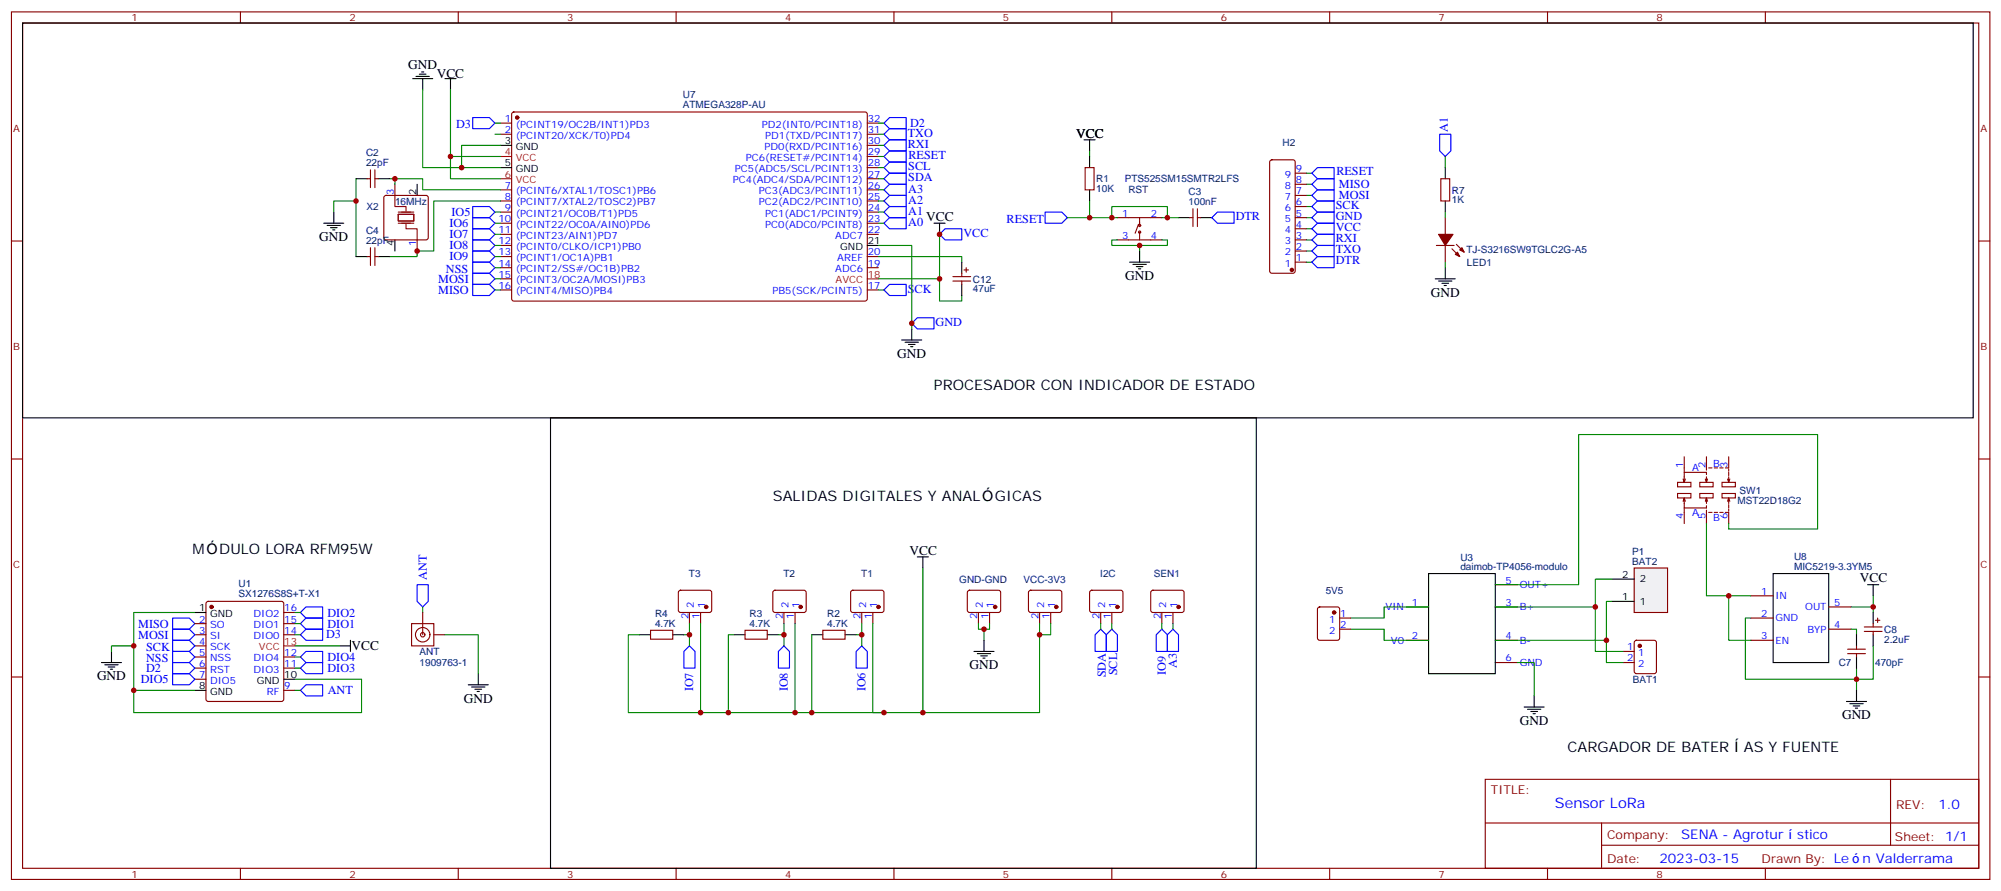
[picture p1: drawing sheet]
<svg xmlns="http://www.w3.org/2000/svg" width="635mm" height="283mm" viewBox="0 0 635 283" stroke-linecap="round" stroke-linejoin="round" font-family="sans-serif">
<g fill="none" stroke="#870000" stroke-width=".35">
<path d="M3.6 3.8h628v275.1h-628zM7.2 7.3h620.9v268.1h-620.9zM76.3 3.8v3.5M145.5 3.8v3.5M214.6 3.8v3.5M283.7 3.8v3.5M352.9 3.8v3.5M422 3.8v3.5M491.2 3.8v3.5M560.3 3.8v3.5M158.9 39.1h3.5M162.6 35.7l.5-.2 111.7 .1 .5 .6-.1 58.9-.6 .4-111.8-.1-.4-.6v-58.6z"/>
<path d="M275.3 39.1h3.5M116.5 56.7h1.1M117.6 53.9v5.6M119 56.7h1.1M119 53.9v5.6M125.3 58.5v3.5M158.9 42.6h3.5M275.3 42.6h3.5M275.3 56.7h3.5M275.3 53.2h3.5M275.3 49.6h3.5M275.3 46.1h3.5"/>
<path d="M344.4 53.2h2.8v7h-2.8zM403.2 50.9l.5-.2h6.7l.5 .2 .2 .5v34.6l-.2 .5-.5 .2h-6.7l-.5-.3-.2-.4v-34.6zM411.1 58.5h3.5M411.1 54.9h3.5M3.6 76.4h3.6M117.6 78.6v5.6M119 78.6v5.6M122 62.2l.5-.2h12.7l.5 .2 .2 .5v12.7l-.2 .5-.5 .2h-12.7l-.5-.2-.2-.5v-12.7zM132.4 76.1v3.5M158.9 60.2h3.5M158.9 63.7h3.5M158.9 67.3h3.5"/>
<path d="M158.9 70.8h3.5M158.9 74.3h3.5M158.9 77.9h3.5M275.3 60.2h3.5M275.3 63.7h3.5M275.3 67.3h3.5M275.3 70.8h3.5M275.3 74.3h3.5M354.6 76.1h14.2M354.6 69h14.2M361.4 71.2l-1.1 2.8M361.7 69v2.5"/>
<path d="M361.7 73.6v2.5M377.6 69h1M378.6 66.2v5.7M380 69h1.1M380 66.2v5.7M411.1 79.6h3.5M411.1 76.1h3.5M411.1 72.6h3.5M411.1 69h3.5M411.1 65.5h3.5M411.1 62h3.5M628.1 76.4h3.5"/>
<path d="M116.5 81.4h1.1M119 81.4h1.1M158.9 81.4h3.5M158.9 84.9h3.5M158.9 88.4h3.5M158.9 92h3.5M275.3 81.4h3.5M275.3 84.9h3.5M275.3 92h3.5M302.4 87.7h5.7M302.4 89.1h5.7M305.3 86.7v1"/>
<path d="M305.3 89.1v1.1M306 85.6h1.4M306.7 84.9v1.4M411.1 83.1h3.5M3.6 145.6h3.6M532.4 156.5h4.3v1.4h-4.3zM532.4 153h4.3v1.4h-4.3zM534.2 159l.4-1.1v3.2h7v-.7M534.6 144.9v4.9M534.6 157.9l.3 1.1M534.9 151.9l-.3 1.1M539.5 156.5h4.2v1.4h-4.2z"/>
<path d="M539.5 153h4.2v1.4h-4.2zM541.3 159l.3-1.1v1.8M541.6 150.5v-.7h-7v3.2l-.4-1.1M541.6 151.2v1.8l-.3-1.1M541.6 144.9v4.2M541.6 157.9l.4 1.1M542 151.9l-.4 1.1M542.3 148.4h1.1M544.1 148.4h1M545.9 148.4h1M546.6 156.5h4.2v1.4h-4.2zM546.6 153h4.2v1.4h-4.2z"/>
<path d="M548.3 159l.4-1.1v1.8M548.7 151.2v1.8l-.4-1.1M548.7 144.9v3.5h-1.1M548.7 148.8v.7M548.7 149.8v1.1M548.7 157.9l.3 1.1M549 151.9l-.3 1.1M628.1 145.6h3.5M534.6 161.1v5M541.6 161.8v4.3M542.3 162.5h1.1M544.1 162.5h1"/>
<path d="M545.9 162.5h1M547.6 162.5h1.1v3.6M548.7 160.1v1M548.7 161.5v.7M61.8 197.8h3.6M65.6 191l.5-.3h23.3l.5 .3 .2 .5v30.3l-.3 .5-.4 .2h-23.3l-.5-.2-.2-.5v-30.3zM90.1 197.8h3.5M90.1 194.3h3.5M130.6 197.8h7.1v7.1h-7.1zM134.2 194.3v7M206.5 199.9h7v2.8h-7zM215.5 187.4l.5-.2 9.5 .1 .4 .6-.1 5.9-.6 .5-9.5-.1-.4-.6v-5.7z"/>
<path d="M218.8 194.3v3.5M222.4 194.3v3.5M236.5 199.9h7v2.8h-7zM245.5 187.4l.5-.2 9.4 .1 .5 .6-.1 5.9-.6 .5-9.5-.1-.4-.6v-5.7zM248.8 194.3v3.5M252.3 194.3v3.5M261.2 199.9h7v2.8h-7zM270.2 187.4l.5-.2 9.4 .1 .5 .6-.1 5.9-.6 .5-9.5-.1-.4-.6v-5.7zM273.5 194.3v3.5M277 194.3v3.5M307.3 187.4l.4-.2 9.5 .1 .4 .6-.1 5.9-.6 .5-9.4-.1-.5-.6v-5.7zM310.6 194.3v3.5"/>
<path d="M314.1 194.3v3.5M326.7 187.4l.4-.2 9.5 .1 .4 .6-.1 5.9-.6 .5-9.4-.1-.5-.6v-5.7zM330 194.3v3.5M333.5 194.3v3.5M346.1 187.4l.4-.2 9.5 .1 .4 .6-.1 5.9-.6 .5-9.4-.1-.5-.6v-5.7zM349.4 194.3v3.5M352.9 194.3v3.5M365.5 187.4l.4-.2 9.5 .1 .4 .6-.1 5.9-.6 .5-9.4-.1-.5-.6v-5.7zM368.8 194.3v3.5M372.3 194.3v3.5M446.4 192.5h7M474.6 192.5h7"/>
<path d="M474.6 185.5h7M3.6 214.7h3.6M61.8 201.3h3.6M61.8 204.9h3.6M61.8 208.4h3.6M61.8 211.9h3.6M61.8 215.4h3.6M90.1 201.3h3.5M90.1 208.4h3.5M90.1 211.9h3.5M90.1 219h3.5M137.7 201.3h3.5"/>
<path d="M446.4 203.1h7M474.6 203.1h7M474.6 210.1h7M515.2 210.1h3.5M515.2 206.6h3.5M518.9 203.3l.5-.2h5.6l.7 .4v9.5l-.4 .6-5.9 .1-.7-.5v-9.4zM628.1 214.7h3.5M471.4 247.2h156.7v28.2h-156.7zM600 247.2l.1 20.9M76.3 275.4v3.5M145.5 275.4v3.5M214.6 275.4v3.5"/>
<path d="M283.7 275.4v3.5M352.9 275.4v3.5M422 275.4v3.5M471.5 261h156.4M491.2 275.4v3.5M508.3 268.1h119.6M508.3 261v14.1M560.3 275.4v3.5"/>
<circle cx="361.7" cy="73.6" r=".35"/>
<circle cx="361.7" cy="71.5" r=".35"/>
<circle cx="134.2" cy="201.3" r="2.29"/>
<circle cx="134.2" cy="201.3" r=".71"/>
</g>
<g fill="none" stroke="#00f" stroke-width=".35">
<path d="M150 37.3h5.3l1.8 1.8-1.8 1.7h-5.3zM282.3 37.3h5.3v3.5h-5.3l-1.7-1.7zM280.6 49.6l1.7-1.7h5.3v3.5h-5.3zM280.6 42.6l1.7-1.8h5.3v3.5h-5.3zM280.6 56.7l1.7-1.8h5.3v3.6h-5.3zM282.3 44.3h5.3v3.6h-5.3l-1.7-1.8zM282.3 58.5h5.3v3.5h-5.3l-1.7-1.8zM282.3 51.4h5.3v3.5h-5.3l-1.7-1.7zM416.4 58.5l1.7-1.8h5.3v3.5h-5.3zM418.1 53.2h5.3v3.5h-5.3l-1.7-1.8zM150 65.5h5.3l1.8 1.8-1.8 1.7h-5.3zM150 69h5.3l1.8 1.8-1.8 1.8h-5.3z"/>
<path d="M150 72.6h5.3l1.8 1.7-1.8 1.8h-5.3zM150 76.1h5.3l1.8 1.8-1.8 1.7h-5.3zM150 79.6h5.3l1.8 1.8-1.8 1.7h-5.3zM280.6 67.3l1.7-1.8h5.3v3.5h-5.3zM280.6 63.7l1.7-1.7h5.3v3.5h-5.3zM282.3 69h5.3v3.6h-5.3l-1.7-1.8zM298.2 74.3l1.8-1.7h5.3v3.5h-5.3zM331.7 67.3h5.3l1.8 1.7-1.8 1.8h-5.3zM386.4 67.3h5.3v3.5h-5.3l-1.8-1.8zM416.4 65.5l1.7-1.8h5.3v3.6h-5.3zM416.4 72.6l1.7-1.8h5.3v3.5h-5.3zM416.4 79.6l1.7-1.7h5.3v3.5h-5.3z"/>
<path d="M418.1 60.2h5.3v3.5h-5.3l-1.7-1.7zM418.1 67.3h5.3v3.5h-5.3l-1.7-1.8zM418.1 74.3h5.3v3.6h-5.3l-1.7-1.8zM150 90.2h5.3l1.8 1.8-1.8 1.7h-5.3zM150 86.7h5.3l1.8 1.7-1.8 1.8h-5.3zM150 83.1h5.3l1.8 1.8-1.8 1.8h-5.3zM282.3 90.2h5.3v3.5h-5.3l-1.7-1.7zM418.1 81.4h5.3v3.5h-5.3l-1.7-1.8zM291.1 100.8h5.3v3.5h-5.3l-1.7-1.7zM54.8 196h5.3l1.7 1.8-1.7 1.8h-5.3zM54.8 199.6h5.3l1.7 1.7-1.7 1.8h-5.3zM95.4 197.8l1.7-1.8h5.3v3.6h-5.3z"/>
<path d="M97.1 192.5h5.3v3.5h-5.3l-1.7-1.7zM132.4 185.5h3.5v5.2l-1.7 1.8-1.8-1.8zM349.4 199.6l1.7 1.7v5.3h-3.5v-5.3zM352.9 199.6l1.7 1.7v5.3h-3.5v-5.3zM372.3 199.6l1.8 1.7v5.3h-3.6v-5.3zM54.8 206.6h5.3l1.7 1.8-1.7 1.7h-5.3zM54.8 203.1h5.3l1.7 1.8-1.7 1.7h-5.3zM54.8 210.1h5.3l1.7 1.8-1.7 1.8h-5.3zM54.8 213.7h5.3l1.7 1.7-1.7 1.8h-5.3zM95.4 219l1.7-1.8h5.3v3.5h-5.3zM95.4 201.3l1.7-1.7h5.3v3.5h-5.3zM95.4 208.4l1.7-1.8h5.3v3.5h-5.3z"/>
<path d="M95.4 211.9l1.7-1.8h5.3v3.6h-5.3zM218.8 204.9l1.8 1.7v5.3h-3.5v-5.3zM248.8 204.9l1.8 1.7v5.3h-3.5v-5.3zM273.5 204.9l1.8 1.7v5.3h-3.6v-5.3zM367 201.3l1.8-1.7 1.7 1.7v5.3h-3.5z"/>
</g>
<g fill="none" stroke="#008700" stroke-width=".35">
<path d="M134.2 28.5v24.7h12.3M143 28.5v21.1M157.1 39.1h1.8M278.8 39.1h1.8M113 56.7v24.7M123.6 56.7h1.7M125.3 58.5v-1.8h8.9v3.5h24.7M157.1 42.6h1.8M158.9 49.6h-15.9v7.1h15.9M158.9 46.1h-12.4v7.1h12.4M278.8 49.6h1.8M278.8 56.7h1.8"/>
<path d="M278.8 42.6h1.8M278.8 46.1h1.8M278.8 53.2h1.8M345.8 47.9v1.7M414.6 54.9h1.8M414.6 58.5h1.8M113 63.7h-7.1v3.6M157.1 67.3h1.8M157.1 70.8h1.8M157.1 74.3h1.8M157.1 77.9h1.8M158.9 63.7h-21.2v15.9h-5.3v1.8h-8.8"/>
<path d="M278.8 77.9h10.6v26.4M278.8 67.3h1.8M278.8 70.8h1.8M278.8 63.7h1.8M278.8 60.2h1.8M298.2 74.3v14.1h-19.4M338.8 69h15.8M345.8 63.7v5.3M352.9 69v-3.5h17.6v3.5h-1.7M354.6 76.1h-1.7v1.8h17.6v-1.8h-1.7M361.7 77.9v1.7M370.5 69h3.6"/>
<path d="M414.6 62h1.8M414.6 65.5h1.8M414.6 69h1.8M414.6 72.6h1.8M414.6 76.1h1.8M414.6 79.6h1.8M157.1 92h1.8M157.1 88.4h1.8M157.1 84.9h1.8M157.1 81.4h1.8M278.8 81.4h26.5v1.7M278.8 92h1.8"/>
<path d="M298.2 88.4v7.1h7.1v-1.8M414.6 83.1h1.8M61.8 194.3h-19.4v24.7h19.4M93.6 194.3h1.8M93.6 197.8h1.8M134.2 192.5v1.8M218.8 197.8v3.5h-1.7M222.4 197.8v28.2h29.9M248.8 197.8v3.5h-1.7M252.3 197.8v28.2h28.3M273.5 197.8v7.1M292.9 180.2v45.8h-15.9v-28.2"/>
<path d="M310.6 197.8v1.8h3.5v-1.8M312.3 199.6v3.5M330 197.8v28.2h-37.1M333.5 197.8v3.5h-3.5M349.4 197.8v1.8M352.9 197.8v1.8M368.8 197.8v1.8M372.3 197.8v1.8M428.7 199.6h10.6v3.5h14.1M453.4 192.5h-14.1v3.5h-10.6M42.4 204.9h-7v1.7M93.6 215.4h21.2v10.6h-72.4v-7"/>
<path d="M93.6 204.9h14.1M93.6 201.3h1.8M93.6 208.4h1.8M93.6 211.9h1.8M93.6 219h1.8M141.2 201.3h10.6v12.4M203 201.3h-3.6v24.7h23M218.8 201.3v3.6M232.9 201.3h-1.7v24.7M248.8 201.3v3.6M257.6 201.3v24.7M271.7 201.3h1.8"/>
</g>
<g fill="none" stroke="#000" stroke-width=".35">
<path d="M131 24.9h6.3M132 24.2h4.3M133.1 23.5h2.1M133.8 22.8h.7M134.2 24.9v3.6M141.2 24.9h3.5M143 24.9v3.6M113 56.7h3.5M120.1 56.7h3.5M132.4 58.5v3.5M158.9 46.1h3.5M158.9 53.2h3.5"/>
<path d="M344.1 44.3h3.5M345.8 44.3v3.6M345.8 49.6v3.6M102.8 70.8h6.3M103.8 71.5h4.3M104.9 72.2h2.1M105.6 72.9h.7M105.9 67.3v3.5M125.3 76.1v3.5M275.3 77.9h3.5M296.4 70.8h3.6M298.2 70.8v3.5"/>
<path d="M345.8 60.2v3.5M361.7 79.6v3.5M374.1 69h3.5M381.1 69h3.5M113 81.4h3.5M120.1 81.4h3.5M305.3 83.1v3.6M305.3 90.2v3.5M358.5 83.1h6.4M359.6 83.9h4.2M360.6 84.6h2.2M361.4 85.3h.7"/>
<path d="M286.2 107.8h6.4M287.3 108.5h4.2M288.3 109.3h2.1M289 110h.7M289.4 104.3v3.5M291.1 176.6h3.6M292.9 176.6v3.6M61.8 194.3h3.6M453.4 181.9h21.2v31.8h-21.2zM32.2 210.1h6.4M33.3 210.9h4.2M34.3 211.6h2.1"/>
<path d="M35 212.3h.7M35.4 206.6v3.5M61.8 219h3.6M90.1 215.4h3.5M107.7 204.9h3.5M111.2 203.1v3.5M148.6 217.2h6.4M149.7 217.9h4.2M150.7 218.6h2.2M151.4 219.3h.8M151.8 213.7v3.5M203 201.3h3.5"/>
<path d="M213.5 201.3h3.6M232.9 201.3h3.6M243.5 201.3h3.6M257.6 201.3h3.6M268.2 201.3h3.5M309.1 206.6h6.4M310.2 207.3h4.2M311.3 208h2.1M312 208.7h.7M312.3 203.1v3.5"/>
</g>
<g fill="#870000" stroke="#870000" stroke-width=".35">
<circle cx="67.1" cy="192.5" r=".53"/>
<circle cx="410" cy="85.6" r=".53"/>
<circle cx="164.1" cy="37.3" r=".53"/>
<circle cx="278.8" cy="192.5" r=".53"/>
<circle cx="254.1" cy="192.5" r=".53"/>
<circle cx="224.1" cy="192.5" r=".53"/>
<circle cx="315.8" cy="192.5" r=".53"/>
<circle cx="335.2" cy="192.5" r=".53"/>
<circle cx="354.6" cy="192.5" r=".53"/>
<circle cx="374.1" cy="192.5" r=".53"/>
<circle cx="520.5" cy="204.9" r=".53"/>
</g>
<path d="M158.9 49.6h3.5M158.9 56.7h3.5M275.3 88.4h3.5M90.1 204.9h3.5" fill="none" stroke="#f00" stroke-width=".35"/>
<path d="M125.3 62v3.5h3.6v1.4M126.4 68h4.9v2.1h-4.9zM126.4 70.8h4.9M126.4 67.3h4.9M128.9 71.2v1.4h3.5v3.5" fill="none" stroke="#870012" stroke-width=".35"/>
<path d="M518.7 180.2h10.6v14.1h-10.6z" fill="#f0f0f0" stroke="#870000" stroke-width=".35"/>
<g fill="none" stroke="#000" stroke-width=".35">
<path d="M7.2 7.3h619.1v125.2h-619.1zM458.7 53.2v3.5M458.7 63.7v3.6M455.5 88.4h6.4M456.6 89.1h4.2M457.7 89.9h2.1M458.4 90.6h.7M458.7 84.9v3.5M174.7 132.5h224v142.9h-224zM511.6 190.7h7.1M511.6 183.7h7.1M562.8 181.9h17.6v28.2h-17.6z"/>
<path d="M592.8 185.5h3.5M594.5 185.5v3.5M594.5 194.3v3.5M589.2 201.3v3.6M589.2 208.4v3.5M589.2 219v3.5M594.5 201.3v3.6M483.8 224.3h6.3M484.8 225h4.3M485.9 225.7h2.1M486.6 226.4h.7M486.9 220.7v3.6"/>
<path d="M586.1 222.5h6.3M587.1 223.2h4.3M588.2 223.9h2.1M588.9 224.6h.7"/>
</g>
<g fill="none" stroke="#008700" stroke-width=".35">
<path d="M458.7 49.6v3.6M458.7 67.3v1.7M458.7 83.1v1.8M541.6 166.1v22.9h7.1M548.7 166.1v1.7h28.2v-30h-75.8v47.7h-26.5M474.6 192.5h31.7M511.6 183.7h-5.3v22.9h8.9M511.6 190.7h-1.7v12.4h-35.3M555.7 196h-1.7v19.4h40.5v-10.5M555.7 189h-7v14.1h7M587.5 199.6h1.7v1.7M587.5 192.5h7v1.8"/>
<path d="M594.5 189v3.5M481.6 210.1h5.3v10.6M509.9 203.1v7h5.3M589.2 211.9v7.1"/>
</g>
<g fill="none" stroke="#870000" stroke-width=".35">
<path d="M457.3 56.7h2.8v7h-2.8zM455.9 77.9h5.6M458.7 69v5.3M458.7 77.9v5.2M460.8 78.9l2.5 2.5M462.2 77.5l2.5 2.5M418.4 192.7l.5-.2h5.6l.6 .4 .1 9.5-.5 .6-5.8 .1-.7-.5-.1-9.4zM425.2 196h3.5M425.2 199.6h3.5M555.7 189h7.1M555.7 196h7.1M580.4 199.6h7.1"/>
<path d="M580.4 192.5h7.1M591.7 198.9h5.7M594.5 197.8v1.1M595.2 196.7h1.5M595.9 196v1.4M555.7 203.1h7.1M586.4 205.9h5.7M586.4 207.3h5.7M589.2 204.9v1M589.2 207.3v1.1M591.7 200.3h5.7M594.5 200.3v1"/>
</g>
<g fill="#870000" stroke="#870000" stroke-width=".35">
<path d="M462.6 80l.7 1.4-1.4-.7z"/>
<path d="M463.3 79.3l.7-.7 .7 1.4z"/>
<path d="M456.6 74.3h4.6l-2.5 3.6z"/>
<circle cx="423.4" cy="194.3" r=".53"/>
</g>
<path d="M457 42.6h3.5v5.3l-1.8 1.7-1.7-1.7z" fill="none" stroke="#00f" stroke-width=".35"/>
<g fill="#c00">
<circle cx="42.4" cy="219" r=".88"/>
<circle cx="42.4" cy="204.9" r=".88"/>
<circle cx="352.9" cy="69" r=".88"/>
<circle cx="361.7" cy="77.9" r=".88"/>
<circle cx="345.8" cy="69" r=".88"/>
<circle cx="370.5" cy="69" r=".88"/>
<circle cx="298.2" cy="88.4" r=".88"/>
<circle cx="132.4" cy="79.6" r=".88"/>
<circle cx="125.3" cy="56.7" r=".88"/>
<circle cx="113" cy="63.7" r=".88"/>
<circle cx="289.4" cy="102.6" r=".88"/>
<circle cx="298.2" cy="74.3" r=".88"/>
<circle cx="143" cy="49.6" r=".88"/>
<circle cx="146.5" cy="53.2" r=".88"/>
<circle cx="280.6" cy="226" r=".88"/>
<circle cx="252.3" cy="226" r=".88"/>
<circle cx="273.5" cy="201.3" r=".88"/>
<circle cx="257.6" cy="226" r=".88"/>
<circle cx="222.4" cy="226" r=".88"/>
<circle cx="231.2" cy="226" r=".88"/>
<circle cx="248.8" cy="201.3" r=".88"/>
<circle cx="218.8" cy="201.3" r=".88"/>
<circle cx="312.3" cy="199.6" r=".88"/>
<circle cx="292.9" cy="226" r=".88"/>
<circle cx="330" cy="201.3" r=".88"/>
<circle cx="506.3" cy="192.5" r=".88"/>
<circle cx="509.9" cy="203.1" r=".88"/>
<circle cx="594.5" cy="192.5" r=".88"/>
<circle cx="589.2" cy="215.4" r=".88"/>
<circle cx="548.7" cy="189" r=".88"/>
</g>
<g font-size="4.6">
<text x="296.4" y="123.7">PROCESADOR CON INDICADOR DE ESTADO</text>
<text x="245.3" y="159">SALIDAS DIGITALES Y ANAL</text>
<text x="315.8" y="159">GICAS</text>
<text x="61.1" y="175.6">M</text>
<text x="69.6" y="175.6">DULO LORA RFM95W</text>
<text x="497.5" y="238.4">CARGADOR DE BATER</text>
<text x="553.5" y="238.4">AS Y FUENTE</text>
</g>
<text font-size="4.6" fill="#00f" x="493.5" y="256.2">Sensor LoRa</text>
<g font-size="4.2">
<text x="129.6" y="21.7">GND</text>
<text x="138.6" y="24.6">VCC</text>
<text x="341.6" y="43.6">VCC</text>
<text x="294" y="70.1">VCC</text>
<text x="101.4" y="76.4">GND</text>
<text x="357.1" y="88.8">GND</text>
<text x="454.1" y="94.1">GND</text>
<text x="284.8" y="113.5">GND</text>
<text x="288.7" y="175.9">VCC</text>
<text x="590.3" y="184.7">VCC</text>
<text x="111.6" y="206.3">VCC</text>
<text x="30.8" y="215.8">GND</text>
<text x="307.7" y="212.3">GND</text>
<text x="147.2" y="222.8">GND</text>
<text x="482.4" y="229.9">GND</text>
<text x="584.7" y="228.1">GND</text>
</g>
<g font-size="4.2" fill="#00f">
<text x="615.2" y="256.5">1.0</text>
<text x="533.6" y="266">SENA - Agrotur</text>
<text x="570.4" y="266">stico</text>
<text x="526.7" y="273.8">2023-03-15</text>
<text x="591.2" y="273.7">n Valderrama</text>
</g>
<g font-size="3.9" fill="#00f">
<text x="144.7" y="40.5">D3</text>
<text x="288.9" y="40.3">D2</text>
<text x="459.6" y="41.9" transform="rotate(-90 459.6 41.9)">A1</text>
<text x="288.1" y="46.9">RXI</text>
<text x="288.1" y="43.3">TXO</text>
<text x="288.3" y="50.3">RESET</text>
<text x="288.3" y="57.5">SDA</text>
<text x="288.3" y="54">SCL</text>
<text x="424.2" y="55.6">RESET</text>
<text x="425" y="59.7">MISO</text>
<text x="288.3" y="64.6">A2</text>
<text x="288.3" y="61.1">A3</text>
<text x="425" y="63.2">MOSI</text>
<text x="143.3" y="68.5">IO5</text>
<text x="288.3" y="71.6">A0</text>
<text x="288.3" y="68.1">A1</text>
<text x="319.5" y="70.8">RESET</text>
<text x="392.2" y="69.8">DTR</text>
<text x="424" y="66.4">SCK</text>
<text x="424" y="69.8">GND</text>
<text x="142.6" y="72">IO6</text>
<text x="142.6" y="75.6">IO7</text>
<text x="305.8" y="75.1">VCC</text>
<text x="424" y="76.8">RXI</text>
<text x="424" y="73.3">VCC</text>
<text x="142.6" y="79.1">IO8</text>
<text x="142.6" y="82.6">IO9</text>
<text x="424" y="83.9">DTR</text>
<text x="424" y="80.4">TXO</text>
<text x="139.1" y="89.7">MOSI</text>
<text x="141.5" y="86.5">NSS</text>
<text x="139.1" y="93.2">MISO</text>
<text x="288.1" y="92.8">SCK</text>
<text x="297" y="103.3">GND</text>
<text x="135.5" y="184" transform="rotate(-90 135.5 184)">ANT</text>
<text x="103.9" y="195.7">DIO2</text>
<text x="43.8" y="199">MISO</text>
<text x="43.8" y="202.6">MOSI</text>
<text x="103.5" y="202.3">D3</text>
<text x="103.9" y="199.2">DIO1</text>
<text x="46.4" y="209.9">NSS</text>
<text x="46.4" y="206.4">SCK</text>
<text x="103.9" y="209.8">DIO4</text>
<text x="46.4" y="213.3">D2</text>
<text x="103.9" y="213.3">DIO3</text>
<text x="351" y="214.9" transform="rotate(-90 351 214.9)">SDA</text>
<text x="354.5" y="214.2" transform="rotate(-90 354.5 214.2)">SCL</text>
<text x="370" y="214" transform="rotate(-90 370 214)">IO9</text>
<text x="373.6" y="211.9" transform="rotate(-90 373.6 211.9)">A3</text>
<text x="44.7" y="216.5">DIO5</text>
<text x="104" y="220.2">ANT</text>
<text x="220.1" y="219.3" transform="rotate(-90 220.1 219.3)">IO7</text>
<text x="250" y="219.3" transform="rotate(-90 250 219.3)">IO8</text>
<text x="274.7" y="219.3" transform="rotate(-90 274.7 219.3)">IO6</text>
</g>
<g font-size="3.9" fill="#800">
<text x="473.2" y="251.8">TITLE:</text>
<text x="601.8" y="256.5">REV:</text>
<text x="510.1" y="266">Company:</text>
<text x="601.5" y="266.6">Sheet: 1/1</text>
<text x="510.1" y="273.6">Date:</text>
<text x="559.1" y="273.7">Drawn By: Le</text>
</g>
<g font-size="3.2" fill="#800">
<text x="41.7" y="6.8">1</text>
<text x="110.9" y="6.8">2</text>
<text x="180" y="6.8">3</text>
<text x="249.2" y="6.8">4</text>
<text x="318.3" y="6.8">5</text>
<text x="387.5" y="6.8">6</text>
<text x="456.6" y="6.8">7</text>
<text x="525.7" y="6.8">8</text>
<text x="4.2" y="41.9">A</text>
<text x="628.6" y="41.9">A</text>
<text x="4.2" y="111">B</text>
<text x="628.6" y="111">B</text>
<text x="4.2" y="180.2">C</text>
<text x="628.6" y="180.2">C</text>
<text x="41.7" y="278.4">1</text>
<text x="110.9" y="278.4">2</text>
<text x="180" y="278.4">3</text>
<text x="249.2" y="278.4">4</text>
<text x="318.3" y="278.4">5</text>
<text x="387.5" y="278.4">6</text>
<text x="456.6" y="278.4">7</text>
<text x="525.7" y="278.4">8</text>
</g>
<g font-size="3.2" fill="#000080">
<text x="216.7" y="34.4">ATMEGA328P-AU</text>
<text x="216.7" y="31.1">U7</text>
<text x="407" y="46.5">H2</text>
<text x="116.2" y="52.8">22pF</text>
<text x="116.2" y="49.6">C2</text>
<text x="347.9" y="57.8">R1</text>
<text x="357" y="57.8">PTS525SM15SMTR2LFS</text>
<text x="125.4" y="64.9">16MHz</text>
<text x="347.9" y="61">10K</text>
<text x="358.1" y="61.1">RST</text>
<text x="377.2" y="65.2">100nF</text>
<text x="377.2" y="62">C3</text>
<text x="460.8" y="64.5">1K</text>
<text x="460.8" y="61.4">R7</text>
<text x="116.3" y="66.7">X2</text>
<text x="116.2" y="77.5">22pF</text>
<text x="116.2" y="74.3">C4</text>
<text x="465.4" y="80.4">TJ-S3216SW9TGLC2G-A5</text>
<text x="308.8" y="89.6">C12</text>
<text x="465.6" y="84.3">LED1</text>
<text x="308.8" y="92.6">47uF</text>
<text x="551.5" y="159.9">MST22D18G2</text>
<text x="552.2" y="156.8">SW1</text>
<text x="463.5" y="177.8">U3</text>
<text x="518.1" y="179.1">BAT2</text>
<text x="518.1" y="176">P1</text>
<text x="569.4" y="177.8">U8</text>
<text x="218.7" y="183">T3</text>
<text x="248.7" y="183">T2</text>
<text x="273.4" y="183">T1</text>
<text x="304.5" y="184.9">GND-GND</text>
<text x="324.8" y="184.9">VCC-3V3</text>
<text x="349.2" y="183">I2C</text>
<text x="366.2" y="183.1">SEN1</text>
<text x="463.5" y="180.7">daimob-TP4056-modulo</text>
<text x="569.4" y="180.9">MIC5219-3.3YM5</text>
<text x="75.7" y="189.5">SX1276S8S+T-X1</text>
<text x="75.7" y="186.3">U1</text>
<text x="420.8" y="188.3">5V5</text>
<text x="207.9" y="195.7">R4</text>
<text x="237.9" y="195.7">R3</text>
<text x="262.6" y="195.7">R2</text>
<text x="207.9" y="198.9">4.7K</text>
<text x="237.9" y="198.9">4.7K</text>
<text x="262.6" y="198.9">4.7K</text>
<text x="598.1" y="203.9">2.2uF</text>
<text x="598.1" y="200.7">C8</text>
<text x="133.2" y="207.9">ANT</text>
<text x="133.2" y="211.1">1909763-1</text>
<text x="583.6" y="211.3">C7</text>
<text x="595.2" y="211.3">470pF</text>
<text x="518.2" y="216.6">BAT1</text>
</g>
<g font-size="3.2" fill="#00f">
<text x="160.2" y="38.7">1</text>
<text x="163.7" y="40.5">(PCINT19/OC2B/INT1)PD3</text>
<text x="241.8" y="40.5">PD2(INT0/PCINT18)</text>
<text x="275.4" y="38.7">32</text>
<text x="160.2" y="42.2">2</text>
<text x="163.7" y="44">(PCINT20/XCK/T0)PD4</text>
<text x="242.6" y="47.5">PD0(RXD/PCINT16)</text>
<text x="242.9" y="44">PD1(TXD/PCINT17)</text>
<text x="275.4" y="45.8">30</text>
<text x="275.4" y="42.2">31</text>
<text x="236.7" y="51">PC6(RESET#/PCINT14)</text>
<text x="275.4" y="52.8">28</text>
<text x="275.4" y="49.3">29</text>
<text x="160.2" y="59.9">7</text>
<text x="232.6" y="58.1">PC4(ADC4/SDA/PCINT12)</text>
<text x="233.2" y="54.6">PC5(ADC5/SCL/PCINT13)</text>
<text x="275.4" y="59.9">26</text>
<text x="275.4" y="56.3">27</text>
<text x="407.8" y="59.9">8</text>
<text x="407.8" y="56.3">9</text>
<text x="411.3" y="58.1">8</text>
<text x="411.3" y="54.6">9</text>
<text x="125" y="62" transform="rotate(-90 125 62)">3</text>
<text x="160.2" y="63.4">8</text>
<text x="163.7" y="61.6">(PCINT6/XTAL1/TOSC1)PB6</text>
<text x="163.7" y="65.2">(PCINT7/XTAL2/TOSC2)PB7</text>
<text x="240.8" y="65.2">PC2(ADC2/PCINT10)</text>
<text x="240.8" y="61.6">PC3(ADC3/PCINT11)</text>
<text x="275.4" y="63.4">25</text>
<text x="407.8" y="63.4">7</text>
<text x="411.3" y="65.2">6</text>
<text x="411.3" y="61.6">7</text>
<text x="158.2" y="70.4">10</text>
<text x="160.2" y="66.9">9</text>
<text x="163.7" y="68.7">(PCINT21/OC0B/T1)PD5</text>
<text x="242.8" y="68.7">PC1(ADC1/PCINT9)</text>
<text x="275.4" y="70.4">23</text>
<text x="275.4" y="66.9">24</text>
<text x="356.2" y="68.7">1</text>
<text x="365.2" y="68.7">2</text>
<text x="407.8" y="70.4">5</text>
<text x="407.8" y="66.9">6</text>
<text x="411.3" y="68.7">5</text>
<text x="158.2" y="74">11</text>
<text x="158.2" y="77.5">12</text>
<text x="163.7" y="72.2">(PCINT22/OC0A/AIN0)PD6</text>
<text x="163.7" y="75.7">(PCINT23/AIN1)PD7</text>
<text x="242.8" y="72.2">PC0(ADC0/PCINT8)</text>
<text x="265.1" y="75.7">ADC7</text>
<text x="275.4" y="74">22</text>
<text x="356.2" y="75.7">3</text>
<text x="365.2" y="75.7">4</text>
<text x="407.8" y="77.5">3</text>
<text x="407.8" y="74">4</text>
<text x="411.3" y="75.7">3</text>
<text x="411.3" y="72.2">4</text>
<text x="132" y="78.1" transform="rotate(-90 132 78.1)">1</text>
<text x="158.2" y="81">13</text>
<text x="163.7" y="79.3">(PCINT0/CLKO/ICP1)PB0</text>
<text x="163.7" y="82.8">(PCINT1/OC1A)PB1</text>
<text x="265.8" y="82.8">AREF</text>
<text x="275.4" y="81">20</text>
<text x="407.8" y="81">2</text>
<text x="411.3" y="82.8">1</text>
<text x="411.3" y="79.3">2</text>
<text x="158.2" y="84.6">14</text>
<text x="158.2" y="88.1">15</text>
<text x="163.7" y="86.3">(PCINT2/SS#/OC1B)PB2</text>
<text x="163.7" y="89.9">(PCINT3/OC2A/MOSI)PB3</text>
<text x="265.1" y="86.3">ADC6</text>
<text x="275.4" y="84.6">19</text>
<text x="407.8" y="84.6">1</text>
<text x="158.2" y="91.6">16</text>
<text x="163.7" y="93.4">(PCINT4/MISO)PB4</text>
<text x="245.1" y="93.4">PB5(SCK/PCINT5)</text>
<text x="275.4" y="91.6">17</text>
<text x="534.2" y="148.4" transform="rotate(-90 534.2 148.4)">1</text>
<text x="537" y="149.4">A</text>
<text x="541.3" y="148.4" transform="rotate(-90 541.3 148.4)">2</text>
<text x="543.7" y="148">B</text>
<text x="548.3" y="148.4" transform="rotate(-90 548.3 148.4)">3</text>
<text x="534.2" y="164.5" transform="rotate(-90 534.2 164.5)">4</text>
<text x="537" y="163.6">A</text>
<text x="541.3" y="164.5" transform="rotate(-90 541.3 164.5)">5</text>
<text x="543.7" y="165.3">B</text>
<text x="548.3" y="164.5" transform="rotate(-90 548.3 164.5)">6</text>
<text x="477.9" y="185.1">5</text>
<text x="482.4" y="186.5">OUT+</text>
<text x="559" y="188.6">1</text>
<text x="563.5" y="190">IN</text>
<text x="63.2" y="197.4">2</text>
<text x="80.5" y="195.7">DIO2</text>
<text x="90.2" y="197.4">15</text>
<text x="90.2" y="193.9">16</text>
<text x="218.5" y="196.5" transform="rotate(-90 218.5 196.5)">2</text>
<text x="220.2" y="193" transform="rotate(-90 220.2 193)">2</text>
<text x="222" y="196.5" transform="rotate(-90 222 196.5)">1</text>
<text x="223.8" y="193" transform="rotate(-90 223.8 193)">1</text>
<text x="248.5" y="196.5" transform="rotate(-90 248.5 196.5)">2</text>
<text x="250.2" y="193" transform="rotate(-90 250.2 193)">2</text>
<text x="252" y="196.5" transform="rotate(-90 252 196.5)">1</text>
<text x="253.8" y="193" transform="rotate(-90 253.8 193)">1</text>
<text x="273.2" y="196.5" transform="rotate(-90 273.2 196.5)">2</text>
<text x="274.9" y="193" transform="rotate(-90 274.9 193)">2</text>
<text x="276.7" y="196.5" transform="rotate(-90 276.7 196.5)">1</text>
<text x="278.4" y="193" transform="rotate(-90 278.4 193)">1</text>
<text x="310.2" y="196.5" transform="rotate(-90 310.2 196.5)">2</text>
<text x="312" y="193" transform="rotate(-90 312 193)">2</text>
<text x="313.7" y="196.5" transform="rotate(-90 313.7 196.5)">1</text>
<text x="315.5" y="193" transform="rotate(-90 315.5 193)">1</text>
<text x="329.6" y="196.5" transform="rotate(-90 329.6 196.5)">2</text>
<text x="331.4" y="193" transform="rotate(-90 331.4 193)">2</text>
<text x="333.1" y="196.5" transform="rotate(-90 333.1 196.5)">1</text>
<text x="334.9" y="193" transform="rotate(-90 334.9 193)">1</text>
<text x="349" y="196.5" transform="rotate(-90 349 196.5)">2</text>
<text x="350.8" y="193" transform="rotate(-90 350.8 193)">2</text>
<text x="352.5" y="196.5" transform="rotate(-90 352.5 196.5)">1</text>
<text x="354.3" y="193" transform="rotate(-90 354.3 193)">1</text>
<text x="368.4" y="196.5" transform="rotate(-90 368.4 196.5)">2</text>
<text x="370.2" y="193" transform="rotate(-90 370.2 193)">2</text>
<text x="371.9" y="196.5" transform="rotate(-90 371.9 196.5)">1</text>
<text x="373.7" y="193" transform="rotate(-90 373.7 193)">1</text>
<text x="421.9" y="197.4">1</text>
<text x="425.4" y="195.7">1</text>
<text x="439.8" y="193.6">VIN</text>
<text x="448.1" y="192.2">1</text>
<text x="477.9" y="192.2">3</text>
<text x="482.4" y="193.6">B+</text>
<text x="559" y="195.7">2</text>
<text x="563.5" y="197.1">GND</text>
<text x="572.9" y="193.6">OUT</text>
<text x="582.2" y="192.2">5</text>
<text x="63.2" y="201">3</text>
<text x="66.7" y="199.2">SO</text>
<text x="66.7" y="202.7">SI</text>
<text x="80.5" y="202.7">DIO0</text>
<text x="80.5" y="199.2">DIO1</text>
<text x="90.2" y="201">14</text>
<text x="421.9" y="201">2</text>
<text x="425.4" y="199.2">2</text>
<text x="448.1" y="202.7">2</text>
<text x="477.9" y="202.7">4</text>
<text x="559" y="202.7">3</text>
<text x="573.7" y="200.6">BYP</text>
<text x="582.2" y="199.2">4</text>
<text x="63.2" y="204.5">4</text>
<text x="63.2" y="208">5</text>
<text x="66.7" y="206.3">SCK</text>
<text x="66.7" y="209.8">NSS</text>
<text x="80.5" y="209.8">DIO4</text>
<text x="90.2" y="208">12</text>
<text x="441.5" y="204.2">V0</text>
<text x="477.9" y="209.8">6</text>
<text x="482.4" y="204.2">B-</text>
<text x="516.5" y="206.3">1</text>
<text x="516.5" y="209.8">2</text>
<text x="520" y="208">1</text>
<text x="563.5" y="204.2">EN</text>
<text x="63.2" y="211.6">6</text>
<text x="63.2" y="215.1">7</text>
<text x="66.7" y="213.3">RST</text>
<text x="80.5" y="213.3">DIO3</text>
<text x="90.2" y="211.6">11</text>
<text x="482.4" y="211.2">GND</text>
<text x="520" y="211.6">2</text>
<text x="66.7" y="216.9">DIO5</text>
<text x="84.7" y="220.4">RF</text>
<text x="90.2" y="218.6">9</text>
</g>
<g font-size="3.2">
<text x="160.2" y="45.8">3</text>
<text x="163.7" y="47.5">GND</text>
<text x="160.2" y="52.8">5</text>
<text x="163.7" y="54.6">GND</text>
<text x="132" y="62" transform="rotate(-90 132 62)">2</text>
<text x="275.4" y="77.5">21</text>
<text x="125" y="78.1" transform="rotate(-90 125 78.1)">4</text>
<text x="266.7" y="79.3">GND</text>
<text x="514.9" y="183.3">2</text>
<text x="520.5" y="184.7">2</text>
<text x="514.9" y="190.4">1</text>
<text x="520.5" y="191.8">1</text>
<text x="63.2" y="193.9">1</text>
<text x="66.7" y="195.7">GND</text>
<text x="90.2" y="215.1">10</text>
<text x="63.2" y="218.6">8</text>
<text x="66.7" y="220.4">GND</text>
<text x="81.5" y="216.9">GND</text>
</g>
<g font-size="3.2" fill="#f00">
<text x="160.2" y="49.3">4</text>
<text x="163.7" y="51">VCC</text>
<text x="160.2" y="56.3">6</text>
<text x="163.7" y="58.1">VCC</text>
<text x="265.2" y="89.9">AVCC</text>
<text x="275.4" y="88.1">18</text>
<text x="82.2" y="206.3">VCC</text>
<text x="90.2" y="204.5">13</text>
</g>
</svg>
